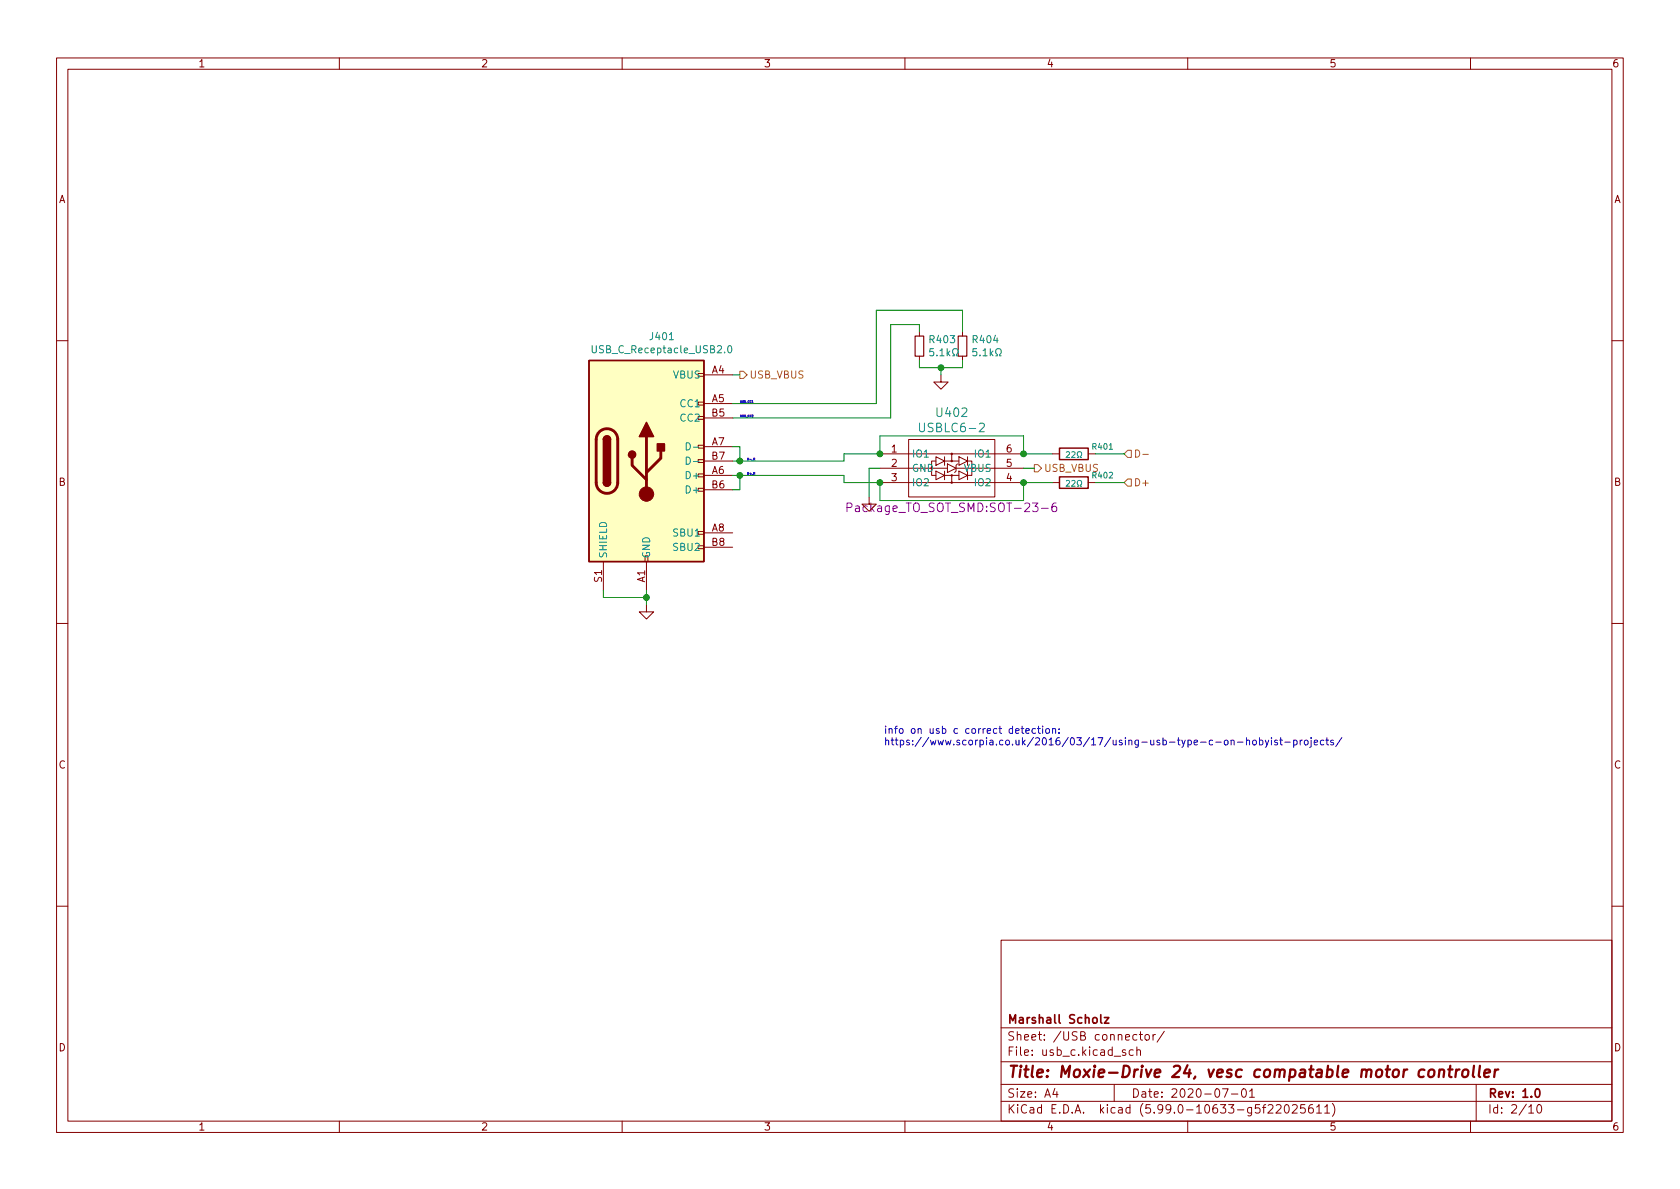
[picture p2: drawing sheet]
<svg xmlns="http://www.w3.org/2000/svg" width="297mm" height="210mm" viewBox="0 0 297 210" stroke-linecap="round" stroke-linejoin="round" font-family="sans-serif">
<g fill="none" stroke="#840000" stroke-width=".18">
<path d="M10 10.2h277v190.1h-277zM12 12.2h273v186.1h-273zM60 10.2v2M110 10.2v2M160 10.2v2M210 10.2v2M260 10.2v2M162.6 58.7v.7M170.2 58.7v.7M10 60.2h2M123.4 71.1h1.1v.5h-1.1zM123.4 66h1.1v.5h-1.1z"/>
<path d="M124.5 66.3h5M124.5 71.4h5M124.5 79h5M124.5 73.9h5M160.7 77.7h15.2v10.2h-15.2zM162.6 63v.7M166.4 66.3v1.3h1.2l-1.2 1.2-1.3-1.2h1.3M170.2 63v.7M285 60.2h2M106.7 99.3v5.1M114.3 99.3v5.1M123.4 96.5h1.1v.5h-1.1z"/>
<path d="M123.4 94h1.1v.5h-1.1zM124.5 84.1h5M124.5 94.2h5M124.5 86.6h5M124.5 81.5h5M124.5 96.8h5M153.7 87.9v1.2h1.2l-1.2 1.3-1.3-1.3h1.3M155.6 85.3h25.4M155.6 82.8h11.9M155.6 80.3h25.4M165.5 83.3l1.5 .8-1.5 .7zM165.5 80.8l1.5 .7-1.5 .8z"/>
<path d="M167 84.1h2.5M167 81.5h2.5M167 80.8v1.5M167 83.3v1.5M167.5 82l1.5 .8-1.5 .8zM168.3 80.3v1.2M168.3 84.1v1.2M169 82.8h12M169.3 82l-.3 .3v1l-.2 .3M169.5 83.3l1.6 .8-1.6 .7zM169.5 80.8l1.6 .7-1.6 .8zM171.1 80.8v1.5"/>
<path d="M171.1 83.3v1.5M186.1 85.3h1.2M186.1 80.3h1.2M192.4 85.3h1.3M192.4 80.3h1.3M10 110.2h2M114.3 106.9v1.3h1.3l-1.3 1.3-1.3-1.3h1.3M285 110.2h2M10 160.2h2M177 166.3h108v32h-108zM285 160.2h2M60 198.3v2"/>
<path d="M110 198.3v2M160 198.3v2M177 194.8h108M177 191.8h108M177 187.8h108M177 181.8h108M186.5 192.5l-.4 1h1M186.9 193v1M197 191.8v3M199 185.7l-.4-.1-.2 .2 .1 .3 .5 .1v.4h-.6M200.4 185.7l-.5-.1-.3 .3v.4l.2 .3h.6M201 185.8l.2-.2 .4 .1v.9"/>
<path d="M201 183l-.4-.1-.3 .3v.4l.1 .3h.6M201 185.1v1.5M201.4 182.9h.6M201.6 182.4v1.3l.4 .2M202.5 183.1l.2-.2 .4 .2 .1 .5-.1 .3h-.4l-.2-.1zM203.9 182.9v1M204.3 182.9l-.3 .1-.1 .2M205.9 182.4l-1.3 1.9M210 198.3v2M216.1 192.5h1l-.6 1.5M217.7 193.5h1.2M219.7 192.6l.2-.1a.81 .81 0 0 1 .5 .7 .81 .81 0 0 1-.3 .8h-.1a.81 .81 0 0 1-.6-.6 .81 .81 0 0 1 .3-.8z"/>
<path d="M220.9 193l.5-.5v1.5M220.9 194h.9M224.2 195.5l.6-.2 .2 .2 .1 .3-1 1h1M225.6 195.5l.6-.2 .2 .2 .1 .3-.9 1h.9M227.3 195.4l.1-.1a.81 .81 0 0 1 .6 .7 .81 .81 0 0 1-.3 .8h-.1a.81 .81 0 0 1-.6-.6 .81 .81 0 0 1 .3-.8zM228.5 195.5l.6-.2 .2 .2 .1 .3-1 1h1M230.7 195.3h-.7l-.1 .7 .2-.1 .5 .1 .2 .2-.1 .5-.2 .1-.6-.1M232.1 195.3a.59 .59 0 0 0-.7 .7v.5l.1 .3h.4l.2-.1 .1-.5-.1-.2-.5-.1-.2 .3M232.8 195.8l.4-.5v1.5M232.8 196.8h.8M234.2 195.8l.4-.5v1.5M234.2 196.8h.9"/>
<path d="M235.6 195.1a1.72 1.72 0 0 1 0 2.3M260 198.3v2M261 191.8v6.5M270.3 195.8l.4-.5v1.5M270.3 196.8h.9M271.9 195.4l.2-.1a.81 .81 0 0 1 .6 .7 .81 .81 0 0 1-.3 .8h-.2a.81 .81 0 0 1-.6-.6 .81 .81 0 0 1 .3-.8z"/>
<circle cx="168.3" cy="85.3" r=".13"/>
<circle cx="168.3" cy="84.1" r=".13"/>
<circle cx="168.3" cy="81.5" r=".13"/>
<circle cx="168.3" cy="80.3" r=".13"/>
</g>
<path d="M194.6 179.4v1.3l.2 .2M195.3 179.9h.8l-.8 1h.8M271.6 192.6l.2-.1a.82 .82 0 0 1 .6 .7 .82 .82 0 0 1-.3 .8h-.2a.81 .81 0 0 1-.6-.6 .81 .81 0 0 1 .3-.8z" fill="none" stroke="#840000" stroke-width=".3"/>
<g fill="none" stroke="#840000" stroke-width=".4">
<path d="M252.7 189.3a.52 .52 0 0 1 .5-.2 .52 .52 0 0 1 .4 .4v.6a.55 .55 0 0 1-.6 .4 .55 .55 0 0 1-.5-.4zM254.5 189.3a.49 .49 0 0 1 .9 .1l-.2 1.1M254.5 189.1l-.1 1.4M256.1 189.1h.7M256.4 188.5l-.2 1.7 .1 .2 .4 .1M257.5 189.1l-.2 1.4M258.1 189.1l-.4 .1-.3 .3M258.7 189.3a.52 .52 0 0 1 .5-.2 .52 .52 0 0 1 .4 .4v.6a.55 .55 0 0 1-.6 .4 .55 .55 0 0 1-.5-.4zM260.6 188.5l-.2 1.7 .3 .3M261.7 188.5l-.2 1.7 .2 .3M262.5 189.8l.9-.2v-.4l-.2-.1-.6 .1-.2 1 .3 .3 .5-.1M264.3 189.1l-.1 1.4"/>
<path d="M264.9 189.1l-.4 .1-.2 .3"/>
</g>
<path d="M104.1 63.7h20.4v35.6h-20.4z" fill="#ffffc2" stroke="#ffffc2" stroke-width=".18"/>
<path d="M104.1 63.7h20.4v35.6h-20.4zM106.7 77.7a.64 .64 0 0 1 .6-.6 .64 .64 0 0 1 .6 .6M187.3 79.2h5.1v2.1h-5.1zM106.7 85.3a.64 .64 0 0 0 .6 .7 .64 .64 0 0 0 .6-.7M187.3 84.3h5.1v2.1h-5.1z" fill="none" stroke="#840000" stroke-width=".25"/>
<path d="M106 76.4a1.91 1.91 0 0 1 2-.4 1.91 1.91 0 0 1 1.2 1.7v7.6a1.91 1.91 0 0 1-1.9 1.9 1.91 1.91 0 0 1-1.9-1.9v-7.7l.2-.7zM114.3 77.2v10.2M116.8 79.8v1.2l-2.5 2.6M111.8 81v1.3l2.5 2.5" fill="none" stroke="#840000" stroke-width=".51"/>
<g fill="#840000" stroke="#840000" stroke-width=".25">
<path d="M106.7 85.3h1.2a.64 .64 0 0 1-.6 .7 .64 .64 0 0 1-.6-.7z"/>
<path d="M106.9 77.3a.64 .64 0 0 1 .7-.2 .64 .64 0 0 1 .3 .6h-1.2z"/>
<path d="M106.7 77.7h1.2v7.6h-1.2z"/>
<path d="M116.2 78.5h1.3v1.3h-1.3z"/>
<path d="M114.3 74.7l1.3 2.5h-2.6z"/>
<circle cx="111.8" cy="80.4" r=".63"/>
</g>
<circle cx="114.3" cy="87.4" r="1.27" fill="#840000" stroke="#840000" stroke-width=".18"/>
<g fill="none" stroke="#008484" stroke-width=".18">
<path d="M104.7 61.1v1.1l.3 .2 .3-.1 .1-.1v-1.1M121.3 78.3a.64 .64 0 0 1 .8 .6 .64 .64 0 0 1-.8 .7zM128.8 61.2l.2-.1a.68 .68 0 0 1 .4 .7 .68 .68 0 0 1-.4 .6l-.2-.1-.1-.4zM165 61.7h-.6v.6l.2-.2 .4 .1 .1 .2-.1 .4-.1 .1-.5-.1M165.6 62.8v.1M166.2 62l.4-.3v1.2M166.2 62.9h.7M167.5 61.7v1.2M167.6 62.4l.3 .5M167.9 62.1l-.4 .5M168.4 62.9h.3v-.2a.54 .54 0 0 1-.2-.8 .54 .54 0 0 1 .7-.2 .58 .58 0 0 1-.1 1v.2h.3M172.7 61.7h-.6l-.1 .6 .2-.2 .4 .1 .1 .2v.4l-.2 .1-.5-.1"/>
<path d="M173.2 75l.6-.2 .2 .2v.3l-.9 1.1h.9M173.3 62.8v.1M173.8 62l.4-.3v1.2M173.8 62.9h.7M175.1 61.7v1.2M175.2 62.4l.4 .5M175.6 62.1l-.5 .5M176.1 62.9h.3v-.2a.54 .54 0 0 1-.3-.8 .54 .54 0 0 1 .7-.2 .58 .58 0 0 1-.1 1v.2h.3M188.5 80l.4-.1 .2 .3-.6 .7h.6M189.5 80l.4-.1 .2 .3-.6 .7h.6M121.3 80.8a.64 .64 0 0 1 .8 .7 .64 .64 0 0 1-.8 .6zM188.5 85.1l.4-.1 .2 .2-.6 .8h.6"/>
<path d="M189.5 85.1l.4-.1 .2 .2-.6 .8h.6M190.5 80.9h.2v-.2a.43 .43 0 0 1-.2-.6 .43 .43 0 0 1 .6-.2l.1 .5-.2 .5h.2M190.5 86h.2v-.2a.43 .43 0 0 1-.2-.6 .43 .43 0 0 1 .6-.2l.1 .5-.2 .5h.2"/>
</g>
<path d="M149.8 89.7h.7l.1-.2v-.4l-.3-.2h-.5v1.6M186.7 88.9a.6 .6 0 0 0-.7 .7v.6l.1 .2 .5 .1 .2-.2 .1-.5-.2-.2-.4-.1-.3 .3" fill="none" stroke="#840084" stroke-width=".18"/>
<path d="M161.8 59.4h1.5v3.6h-1.5zM169.4 59.4h1.5v3.6h-1.5z" fill="none" stroke="#840000" stroke-width=".2"/>
<path d="M130.8 65.7h.6l.7 .6-.7 .6h-.6zM199.4 79.6h.6v1.3h-.6l-.6-.6zM200.8 79.6a.64 .64 0 0 1 .7 .6 .64 .64 0 0 1-.7 .6zM182.9 82.2h.6l.6 .6-.6 .6h-.6zM199.4 84.7h.6v1.3h-.6l-.6-.7zM202.1 80.3h.9" fill="none" stroke="#848400" stroke-width=".18"/>
<g fill="none" stroke="#0000c2" stroke-width=".18">
<path d="M133.3 81.2h.1v-.2h-.1v.4M133.3 81.2l.2 .2M180.5 128.8h.5M180.7 128.4v1.1l.3 .2M181.4 129.3l.6-.2-.1-.2-.3-.1-.2 .2v.6h.5M183.1 128.9l-.4-.1-.2 .3 .1 .5h.5M183.4 128.8h.5M183.6 128.4v1.1l.3 .2M184.3 128.4v.1M184.3 128.8v.9M185 128.9l.3-.1 .3 .3v.3l-.3 .3-.3-.1-.1-.2zM186.1 129l.2-.2 .3 .1v.8"/>
<path d="M186.1 128.8v.9M187.3 129.6v.1M187.3 128.9v.1M214.9 131.2h1M216.6 130.9h.3l.2 .2v.4l-.2 .2h-.3l-.1-.2zM217.7 131l.2-.1h.3v.8M217.7 130.9v.8M218.8 131.2h1M220.4 131l.2-.1h.3v.8M220.4 130.5v1.2M221.6 130.9h.3l.2 .2v.4l-.2 .2h-.3l-.1-.2zM222.7 130.9h.4l.2 .2-.1 .6h-.5"/>
<path d="M222.7 130.5v1.2M223.7 130.9l.3 .8M224.3 130.9l-.4 1.1-.2 .2M224.8 130.5v.1M224.8 130.9v.8M225.8 130.9h-.3l-.1 .2v.1l.4 .2v.3h-.4M226.3 130.9h.4M226.4 130.5v1l.3 .2M227.2 131.2h.9M228.7 130.9h.4l.2 .2-.1 .6h-.5M228.7 130.9v1.3M229.9 130.9v.8"/>
<path d="M230.2 130.9l-.3 .2M230.7 130.9h.3l.3 .2v.4l-.3 .2h-.3l-.1-.2zM231.8 130.9v1.1l-.2 .2M231.8 130.5v.1M232.4 131.3l.6-.1-.1-.3h-.4l-.1 .2v.6h.5M234.1 130.9h-.4l-.2 .2 .1 .6h.5M234.4 130.9h.5M234.6 130.5v1l.3 .2M235.8 130.9h-.4l-.1 .2v.1l.5 .2v.3h-.5M237.3 130.4l-1.1 1.6"/>
</g>
<g fill="none" stroke="#008400" stroke-width=".18">
<path d="M162.6 58.7v-1.3h-5.1v16.5h-28M170.2 58.7v-3.8h-15.3v16.5h-25.4M129.5 79h1.3v2.5M129.5 66.3h1.3M162.6 63.7v1.3h7.6v-1.3M166.4 65v1.3M129.5 84.1h19.7v1.2h6.4v3.2h25.4v-3.2h5.1M130.8 84.1v2.5h-1.3M155.6 82.8h-1.9v5.1M181 82.8h1.9M186.1 80.3h-5.1v-3.2h-25.4v3.2h-6.4v1.2h-19.7M193.7 80.3h5.1"/>
<path d="M193.7 85.3h5.1M106.7 104.4v1.3h7.6M114.3 104.4v2.5"/>
</g>
<g fill="#008400" stroke="#008400" stroke-width=".18">
<circle cx="130.8" cy="81.5" r=".51"/>
<circle cx="130.8" cy="84.1" r=".51"/>
<circle cx="114.3" cy="105.7" r=".51"/>
<circle cx="155.6" cy="80.3" r=".51"/>
<circle cx="155.6" cy="85.3" r=".51"/>
<circle cx="181" cy="85.3" r=".51"/>
<circle cx="166.4" cy="65" r=".51"/>
<circle cx="181" cy="80.3" r=".51"/>
</g>
<text font-size="2.8" fill="#840000" x="178" y="190.6">Title: Moxie-Drive 24, vesc compatable motor controller</text>
<g font-size="2.1" fill="#008484">
<text x="163.1" y="76.4">USBLC6-2</text>
<text x="165.7" y="73.7">U402</text>
</g>
<text font-size="2.1" fill="#840084" x="151.2" y="90.5">Package_TO_SOT_SMD:SOT-23-6</text>
<g font-size="2.1" fill="#840000">
<text x="178" y="184">Sheet: /USB connector/</text>
<text x="178" y="181">Marshall Scholz</text>
<text x="178" y="186.7">File: usb_c.kicad_sch</text>
<text x="178" y="196.9">KiCad E.D.A. kicad (5.99.0-10633-g5f22025611)</text>
<text x="178" y="194.1">Size: A4</text>
<text x="200" y="194.1">Date: 2020-07-01</text>
<text x="263" y="194.1">Rev: 1.0</text>
<text x="263" y="196.9">Id: 2/10</text>
</g>
<g font-size="1.8" fill="#840000">
<text x="35" y="11.9">1</text>
<text x="85" y="11.9">2</text>
<text x="135" y="11.9">3</text>
<text x="185" y="11.9">4</text>
<text x="235" y="11.9">5</text>
<text x="285" y="11.9">6</text>
<text x="10.3" y="35.9">A</text>
<text x="285.3" y="35.9">A</text>
<text x="125.9" y="66">A4</text>
<text x="125.9" y="71.1">A5</text>
<text x="125.9" y="73.7">B5</text>
<text x="125.9" y="83.8">A6</text>
<text x="125.9" y="78.7">A7</text>
<text x="125.9" y="81.3">B7</text>
<text x="157.6" y="80">1</text>
<text x="157.6" y="82.5">2</text>
<text x="177.9" y="82.5">5</text>
<text x="177.9" y="80">6</text>
<text x="10.3" y="85.9">B</text>
<text x="125.9" y="86.4">B6</text>
<text x="157.6" y="85.1">3</text>
<text x="177.9" y="85.1">4</text>
<text x="285.3" y="85.9">B</text>
<text x="125.9" y="94">A8</text>
<text x="125.9" y="96.5">B8</text>
<text x="106.4" y="102.9" transform="rotate(-90 106.4 102.9)">S1</text>
<text x="114" y="103" transform="rotate(-90 114 103)">A1</text>
<text x="10.3" y="135.9">C</text>
<text x="285.3" y="135.9">C</text>
<text x="10.3" y="185.9">D</text>
<text x="285.3" y="185.9">D</text>
<text x="35" y="199.9">1</text>
<text x="85" y="199.9">2</text>
<text x="135" y="199.9">3</text>
<text x="185" y="199.9">4</text>
<text x="235" y="199.9">5</text>
<text x="285" y="199.9">6</text>
</g>
<g font-size="1.8" fill="#008484">
<text x="105.3" y="62.5">USB_C_Receptacle_USB2.0</text>
<text x="115.1" y="60.1">J401</text>
<text x="164.5" y="60.7">R403</text>
<text x="172.1" y="60.7">R404</text>
<text x="119" y="66.9">VBUS</text>
<text x="120.4" y="72">CC1</text>
<text x="120.4" y="74.5">CC2</text>
<text x="122.1" y="79.6">D-</text>
<text x="122.1" y="82.2">D-</text>
<text x="161.2" y="80.9">IO1</text>
<text x="161.2" y="83.4">GND</text>
<text x="170.5" y="83.4">VBUS</text>
<text x="172.5" y="80.9">IO1</text>
<text x="121.6" y="84.7">D+</text>
<text x="121.6" y="87.2">D+</text>
<text x="161.2" y="86">IO2</text>
<text x="172.5" y="86">IO2</text>
<text x="119.2" y="94.9">SBU1</text>
<text x="107.3" y="98.8" transform="rotate(-90 107.3 98.8)">SHIELD</text>
<text x="114.9" y="98.8" transform="rotate(-90 114.9 98.8)">GND</text>
<text x="119.2" y="97.4">SBU2</text>
</g>
<g font-size="1.8" fill="#848400">
<text x="132.5" y="66.9">USB_VBUS</text>
<text x="184.5" y="83.4">USB_VBUS</text>
<text x="200.4" y="86">D+</text>
</g>
<g font-size="1.8" fill="#0000c2">
<text x="156.2" y="129.7">info on usb c correct detection:</text>
<text x="156.2" y="131.8">https://www.scorpia.co.uk/2016/03/17/using-usb-type-c-on-hobyist-projects/</text>
</g>
<g font-size="1.4" fill="#008484">
<text x="193.3" y="79.5">R401</text>
<text x="193.3" y="84.6">R402</text>
</g>
<g font-size=".5" fill="#0000c2">
<text x="130.8" y="71.2">USB_CC1</text>
<text x="130.8" y="73.8">USB_CC2</text>
<text x="132.1" y="81.4">D-_R</text>
<text x="132.1" y="83.9">D+_R</text>
</g>
</svg>
